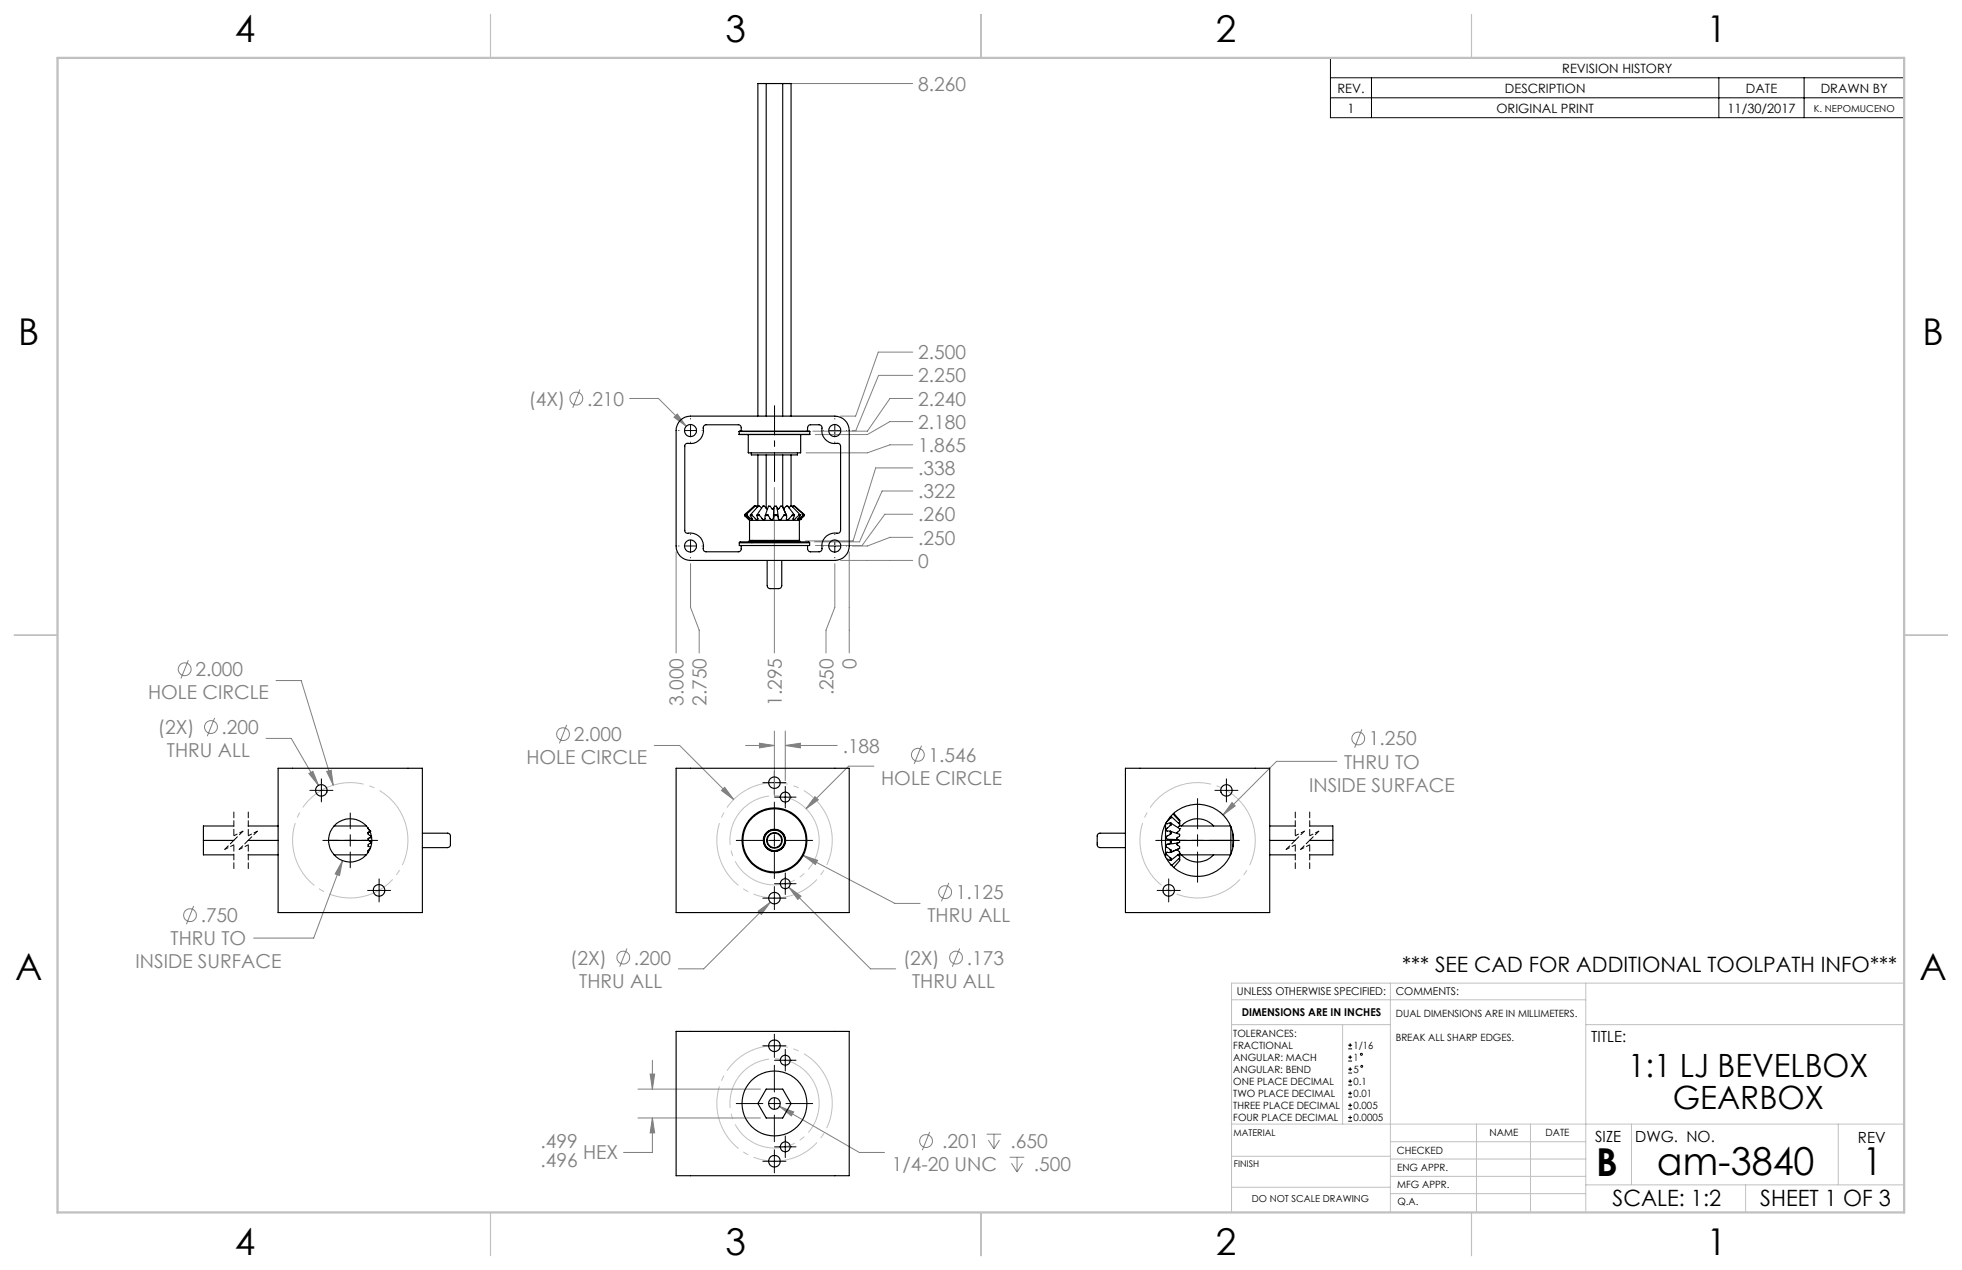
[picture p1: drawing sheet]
<svg xmlns="http://www.w3.org/2000/svg" width="432mm" height="279mm" viewBox="0 0 432 279" stroke-linecap="round" stroke-linejoin="round" font-family="sans-serif">
<g fill="none" stroke="#808080" stroke-width=".22">
<path d="M173 18.4h27.9M200.9 77.5h-7.6l-5 14h-3.3M127.6 85.7l-1.6 4M138.6 87.7h6.3l6.1 6.1M149 91.1l2 2.7-2.7-2zM200.9 97.9h-5l-5 1.7h-13.5M200.9 92.7h-5l-5 2.9h-11.5M200.9 82.6h-7.5l-5.1 12.1h-.7M200.9 87.7h-5l-5 7.2h-12M170.4 107.2v36.5M200.9 118.2h-5l-5 1.9h-3.3M200.9 113.1h-6.2l-5 6.9h-10.2"/>
<path d="M200.9 108h-6.8l-4.9 11.2h-9.9M200.9 102.9h-8.2l-5 16.1h-10.4M148.8 121.4v22.3M152 124v9.6l1.9 5v5.1M183.7 124v9.6l-1.9 5v5.1M185 123.3h15.9M186.9 121.4v22.3M41.5 145.2l-1.7 4.1M47.2 157.9l-1.6 4.1M60.7 149.7h5.6l7 23.1M124.7 159.5l-1.6 4M58.6 162.5h5.5l6 10.3"/>
<path d="M68 170.2l.9-.5 1.2 3.1zM71.9 169.7l1-.3 .4 3.4zM144 164h5.6l11.9 11.9M158.8 173.9l.7-.7 2 2.7zM164.1 164h6.3M167.1 163.5l3.3 .5-3.3 .5zM170.4 160.8v14.4M172.8 164l3.3-.5v1zM172.8 164h11.5M172.8 160.8v10.9M179.4 175.3l.7 .7-2.7 1.9zM192.3 168.6h-5.5l-9.4 9.3"/>
<path d="M202.8 164l-1.6 4.1M271.1 176.6l.8 .7-2.7 2zM294.2 167.5h-13.2l-11.8 11.8M299.7 160.4l-1.6 4.1M42.6 199.3l-1.6 4M75.4 189.3l-.7 3.3-.9-.3zM75.4 189.3l-6.4 17.1h-13.2M169.5 198.5l-14.6 14.6h-5.6M173.6 195.2l2.7 2-.7 .7zM173.6 195.2l18 17.9h5.5M176.8 188.2l3.1 1.1-.4 .9zM176.8 188.2l20.2 10.6h5.5"/>
<path d="M208.8 194.2l-1.6 4.1M138 208.7l-1.6 4M166.9 200.4l2.6-1.9-1.9 2.7zM211.2 208.7l-1.6 4M140.4 239.6h27M143.1 236.3h1l-.5 3.3zM143.6 233.3v6.3M140.4 246h27M143.6 246l.5 3.2h-1zM143.6 246v7.5h-6.4M171.6 243.4l3.1 1.2-.5 .9zM171.6 243.4l17.5 10.1h5.6"/>
<path d="M204.6 249l-1.6 4M217.1 249.5h3.2M217.5 250.8l1.3 1.9M218.8 249.5v3.2M220 250.8l-1.2 1.9M222.2 254.6h3.2M222.6 255.9l1.2 1.9M223.8 254.6v3.2M225 255.9l-1.2 1.9"/>
<circle cx="126.8" cy="87.7" r="1.42"/>
<circle cx="40.6" cy="147.2" r="1.42"/>
<circle cx="46.4" cy="159.9" r="1.42"/>
<circle cx="123.9" cy="161.5" r="1.41"/>
<circle cx="202" cy="166.1" r="1.41"/>
<circle cx="298.9" cy="162.5" r="1.4"/>
<circle cx="208" cy="196.3" r="1.41"/>
<circle cx="41.8" cy="201.3" r="1.4"/>
<circle cx="137.2" cy="210.7" r="1.42"/>
<circle cx="210.4" cy="210.7" r="1.41"/>
<circle cx="203.8" cy="251" r="1.42"/>
</g>
<g fill="none" stroke="#000" stroke-width=".22">
<path d="M292.8 12.7h126.3v13.2h-126.3zM292.8 17.1h126.3M301.8 17.1v8.8M378.3 17.1v8.8M397.1 17.1v8.8M292.8 21.5h126.3M149.4 94.7h.1M150.7 94.7h2.5M152 92.1v.1M152 93.5v2.5M152 97.3h.1M154.5 94.7h.1"/>
<path d="M181.1 94.7h.1M182.5 94.7h2.5M183.7 92.1v.1M183.7 93.5v2.5M183.7 97.3h.1M186.3 94.7h.1M152 117.5v.1M152 118.9v2.5M183.7 117.5v.1M183.7 118.9v2.5M149.4 120.1h.1M150.7 120.1h2.5"/>
<path d="M152 122.7h.1M154.5 120.1h.1M181.1 120.1h.1M182.5 120.1h2.5M183.7 122.7h.1M186.3 120.1h.1M68.2 173.9h5.1M70.7 171.3v5.1M77.1 178.9v3.5M167.9 172.2h5.1M170.4 169.7v5M170.4 176.5v5.9"/>
<path d="M170.5 175.4h4.7M172.8 173v4.7M263.6 175.7v6.7M267.4 173.9h5.1M269.9 171.3v5.1M71 184.9h3.5M75.8 184.9h2.6M77.1 183.6v2.6M77.1 187.4v3.5M79.6 184.9h3.5M80.9 195.9h5.1M83.4 193.4v5"/>
<path d="M162 184.9h5.9M167.9 197.6h5.1M169.2 184.9h2.5M170.4 183.6v2.6M170.4 187.4v5.9M170.4 195.1v5M170.5 194.4h4.7M172.8 192.1v4.7M173 184.9h5.9M254.4 184.9h6.6M254.7 195.9h5.1M257.2 193.4v5"/>
<path d="M262.3 184.9h2.5M263.6 183.6v2.6M263.6 187.4v6.7M266.1 184.9h6.7M167.9 230.1h5.1M170.4 227.5v5.1M170.4 234.4v5.8M170.5 233.3h4.7M172.8 230.9v4.7M296.7 230.8h.9M296.7 229.9h.9M296.7 233.4h.9"/>
<path d="M296.7 232.6h.9M296.7 236.1h.9M296.7 235.2h.9M296.7 238.7h.9M296.7 237.9h.9M297.1 229.5v.9M297.1 232.2v.8M297.1 234.8v.9M297.1 237.5v.8M162 242.8h5.9M167.9 255.5h5.1M169.2 242.8h2.5"/>
<path d="M170.4 241.5v2.6M170.4 245.3v5.9M170.4 252.9v5.1M170.5 252.3h4.7M172.8 249.9v4.8M173 242.8h5.9M296.7 241.4h.9M296.7 240.5h.9M296.7 244h.9M296.7 243.2h.9M296.7 246.7h.9M296.7 245.9h.9"/>
<path d="M297.1 240.1v.8M297.1 242.7v.9M297.1 245.4v.8"/>
<circle cx="299.6" cy="231.9" r=".21"/>
<circle cx="299.7" cy="234.6" r=".21"/>
</g>
<path d="M89.2 181.2a12.7 12.7 0 0 0-21.1-5.3 12.7 12.7 0 0 0 5.3 21.1 12.7 12.7 0 0 0 16.2-14.6l-.4-1.2M182.6 181.2a12.7 12.7 0 0 0-21.2-5.2 12.7 12.7 0 0 0 5.6 21.1 12.7 12.7 0 0 0 15.9-15l-.3-.9M275.7 181.2a12.7 12.7 0 0 0-21.1-5.3 12.7 12.7 0 0 0 5.3 21.1 12.7 12.7 0 0 0 16.1-14.6l-.3-1.2M182.6 239a12.7 12.7 0 0 0-21.2-5.2 12.7 12.7 0 0 0 5.6 21.2 12.7 12.7 0 0 0 15.9-15l-.3-1" fill="none" stroke="#c0c0c0" stroke-width=".22" stroke-dasharray="15.2 1.3 1.3 1.3" stroke-dashoffset="5.8" stroke-linecap="butt"/>
<path d="M179.9 182a9.8 9.8 0 0 0-16.4-4 9.8 9.8 0 0 0 4.2 16.3 9.8 9.8 0 0 0 12.4-11.4l-.2-.9M179.9 239.9a9.8 9.8 0 0 0-16.4-4.1 9.8 9.8 0 0 0 4.2 16.4 9.8 9.8 0 0 0 12.4-11.5l-.2-.8" fill="none" stroke="#c0c0c0" stroke-width=".22" stroke-dasharray="15.2 1.3 1.3 1.3" stroke-dashoffset="5.4" stroke-linecap="butt"/>
<path d="M170.5 89.2v16.7" fill="none" stroke="#000" stroke-width=".22" stroke-dasharray="15.2 1.3 1.3 1.3" stroke-dashoffset="8.8"/>
<path d="M51.5 178.5v5.4M54.6 178.5v5.4M285.1 178.5v5.4M288.2 178.5v5.4M51.5 185.9v5.3M54.6 185.9v5.3M285.1 185.9v5.3M288.2 185.9v5.3" fill="none" stroke="#000" stroke-width=".22" stroke-dasharray="1.3 .6" stroke-dashoffset="-.1"/>
<path d="M49.5 186.9l2-1M51.5 183.9l2-1M52.6 186.9l2-1M54.6 183.9l2-1M283.1 186.9l2-1M285.1 183.9l2-1M286.2 186.9l2-1M288.2 183.9l2-1" fill="none" stroke="#000" stroke-width=".22" stroke-dasharray="1.3 .6" stroke-dashoffset=".5"/>
<path d="M51.5 184.9l-2 2M53.5 182.9l-2 2M54.6 184.9l-2 2M56.6 182.9l-2 2M285.1 184.9l-2 2M287.1 182.9l-2 2M288.2 184.9l-2 2M290.2 182.9l-2 2" fill="none" stroke="#000" stroke-width=".22" stroke-dasharray="1.3 .6" stroke-dashoffset=".2"/>
<g fill="none" stroke="#c0c0c0" stroke-width=".22">
<path d="M271 220h78M306 216.3v50.4M349 216.3v50.4M419.1 216.3h-148.1v50.4M271 225.4h35M295.5 225.4v21.9M349 225.4h70.1M271 247.3h148.1M271 254.4h35M306 258.8h43M306 255h43M306 251.2h43"/>
<path d="M324.9 247.3v19.4M336.8 247.3v19.4M359.1 247.3v13.4M404.6 247.3v13.4M271 261.2h35M306 262.6h43M349 260.7h70.1M384.2 260.7v6"/>
</g>
<path d="M108 3.2v9.5M215.9 3.2v9.5M323.8 3.2v9.5M3.1 139.7h9.6M419.1 139.7h9.5M108 266.7v9.6M215.9 266.7v9.6M323.8 266.7v9.6" fill="none" stroke="#c0c0c0" stroke-width=".25"/>
<path d="M12.7 12.7h406.4v254h-406.4z" fill="none" stroke="#c0c0c0" stroke-width=".5"/>
<g fill="#808080">
<path d="M159.5 173.2l-.7 .7 2.7 2zM179.4 175.3l-2 2.6 2.7-1.9z"/>
<path d="M149 91.1l-.7 .7 2.7 2zM176.8 188.2l2.7 2 .4-.9zM173.6 195.2l2 2.7 .7-.7zM166.9 200.4l.7 .8 1.9-2.7zM167.1 163.5l3.3 .5-3.3 .5zM172.8 164l3.3-.5v1zM75.4 189.3l-1.6 3 .9 .3zM68 170.2l2.1 2.6-1.2-3.1zM71.9 169.7l1.4 3.1-.4-3.4zM271.1 176.6l-1.9 2.7 2.7-2zM171.6 243.4l2.6 2.1 .5-.9zM143.1 236.3h1l-.5 3.3zM143.6 246l.5 3.2h-1z"/>
</g>
<g fill="none" stroke="#000" stroke-width=".25">
<path d="M168.6 18.4v73.1M172.3 18.4v73.1M149.7 92.5a3.3 3.3 0 0 1 2.3-1h31.7a3.2 3.2 0 0 1 3.2 3.2v25.4a3.2 3.2 0 0 1-3.2 3.2h-31.7a3.1 3.1 0 0 1-3.2-3.2v-25.4a3.4 3.4 0 0 1 .9-2.2zM162.7 95.6h15.5M162.7 94.9h15.5M162.7 94.9v.7M163.3 94.9h-.6M163.3 94.9l-.2-.2v-.6a.6 .6 0 0 0-.6-.6h-7.1a.66 .66 0 0 0-.6 .7 2.95 2.95 0 0 1-3.6 3.3l-.4 .3-.1 .2v18.7a.58 .58 0 0 0 .7 .6 2.96 2.96 0 0 1 3.4 3.6l.5 .5h7.2a.6 .6 0 0 0 .6-.6v-.7l.2-.1M163.3 94.9h14.3M164.7 95.6v4h11.5l-.1-4M165.3 99.6v.5h10.2v-.5M166.8 91.5v-73.1h7.3v73.1"/>
<path d="M177.6 94.9h.6M177.6 94.9l.1-.8a.66 .66 0 0 1 .7-.6h1.9a.66 .66 0 0 1 .6 .7 2.95 2.95 0 0 0 3.6 3.3l.4 .3 .1 .3v18.6a.62 .62 0 0 1-.8 .6 2.95 2.95 0 0 0-3.3 3.6l-.5 .5h-2a.66 .66 0 0 1-.7-.6l-.1-.8M178.2 94.9v.7M162.7 119.4h15.5M162.7 119.4l.2-.2h15.1l.2 .2M162.7 119.4v.6h.6M163.9 113.4h.1M163.9 113.2v.2M163.9 113.4l1.1 1.1M163.9 113.4l1 .9-.7-.9M164.2 113.4h.2M164.2 113.2h.1"/>
<path d="M164.3 113.2l.1 .2M164.3 113.2l-.1 .2M164.4 113.4l.8 .8 .4 .1-.5-.9M164.9 119.2v-.2h11.1v.2M165 114.5h10.9M165 118.9h10.9M165 114.5v4.4M165.1 113.4h.4M165.2 113.2l-.1 .2M165.2 113.2h.3v.2M165.5 113.4l.8 .8 .4 .1 .1-.1-.2-.8M165.9 111.4h.1"/>
<path d="M166 111.3l-2.1 1.9M166 111.4h.1M166.1 111.3v.1M166.1 111.4h.1M166.6 113.4h.5M166.6 113.4l.1-.2h.4v.2M166.7 111.4h.1M166.7 111.6l-.5-.2-2 1.8M166.7 111.4h-.2M166.7 111.4l.1 .1M166.8 119h.1M166.8 100.1v11.4"/>
<path d="M167.1 113.4l.9 .9 .4-.1 .1-.8M167.6 111.8l-.4-.4h-.3l-1.7 1.8M167.9 111.4h.3l.5 .5 .2 .1M167.9 111.4h.1M167.9 111.4l-1.2 1.8M168.5 113.4h.6M168.5 113.4v-.2h.5l.1 .2M168.6 119h.1M168.6 100.1v11.7M169.1 113.4l.6 .9 .4-.1 .4-.8M169.1 111.4h.1M169.1 111.4l-.7 2"/>
<path d="M169.2 111.4h.3M169.5 111.4l.3 .5h.5M170.5 113.4h.6M170.5 113.4l.1-.2h.4l.1 .2M170.5 111.4l-.2 .3-.1 2.3M170.5 111.4h.3M170.8 111.4h.1M170.9 111.4l.4 2.5M171.1 113.4l.2 .8 .2 .1 .4-.1 .6-.8M172.2 111.4h-.4l-.5 .6-.3-.1M172.2 111.4l.8 1.8M172.2 111.4l.8 1.9"/>
<path d="M172.3 119h.1M172.3 100.1v11.4M172.5 113.4h.6M173 113.3l-.4-.1-.1 .2M173 113.3l.1 .1M173.1 113.4l-.1 .8 .2 .1 .4-.1 .7-.8M173.4 111.4h-.4l-.5 .6M173.4 111.4h.1M173.4 111.3l1.4 1.9M174.1 111.4l-.5 .3M174.1 111.4h.2l1.8 1.8M174.1 119h.1"/>
<path d="M174.1 100.1v11.3M174.3 113.4h.5M174.4 111.4h.1M174.4 111.4h-.1M174.7 111.3v.1M174.7 111.4l2.1 1.8M174.7 111.4l-.3 .1M174.7 113.2h-.3l-.1 .2M174.7 113.2l.1 .2M174.8 113.4l-.2 .9 .3-.1 .9-.8M174.9 111.3l2.1 1.9v.2l-.9 .9M175.8 113.4h.3"/>
<path d="M175.9 114.5v4.4M176.1 113.2h.1M176.1 113.2h-.3v.2M176.1 113.2v.2M176.1 114.3h.1M176.1 113.4l-.5 .9 1.1-.9M176.7 113.4h.2M176.8 113.2h.1M176.8 113.2l-.1 .2M176.8 113.2l.1 .2M176.9 113.4l-.8 .9M177 113.5l-1.1 1"/>
<path d="M178.2 119.4v.6h-.6M163.3 120h14.3M168.8 123.3v5.6a.93 .93 0 0 0 1.3 .6h1.2a.66 .66 0 0 0 .7-.6v-5.6M61.2 169h31.8v31.8h-31.8zM148.8 169h38.1v31.8h-38.1zM247.7 169h31.7v31.8h-31.7zM257.6 179.7v.3M257.6 180l-.8 .8-.1 .4 .1 .1 .8-.3M257.7 179.6l.1 .3-.2 .1M257.8 179.6l1.8 1.7M258.2 179.1l1.4 1.6M258.3 179l1.3 1.4"/>
<path d="M44.8 184.9h6.6M51.4 181.7h-6.6v6.4h6.6M54.6 188.1h6.6M54.6 184.9h6.6M54.6 181.7h6.6M72.3 184.9h8.7l.4 .1M73.5 188.1h7.1M73.5 181.7h7.1M81 187.4v.1M81 185.8v.4l.5 .2M81 182.1l.6 .8M81.4 185l.4 .1"/>
<path d="M81.4 183l-.4 .1M81.4 183l-.4 .1v.4l.6 .4v.4M81.5 185l.1 .2v.3l-.6 .3M81.5 186.7l-.5 .4v.3M81.7 184.3l-.7 .2v.3M93 183.3h5.5a.81 .81 0 0 1 .6 1.2v1.3a.6 .6 0 0 1-.6 .7h-5.5M247.7 183.3h-5.6a.79 .79 0 0 0-.6 1.1v1.3a.67 .67 0 0 0 .6 .8h5.6M256.5 181.3v7.2M256.9 189l.7 .3M257 184.6l2.3 .1 .3 .2M257.6 181v.6M257.6 181.6l-.9 .9 .1 .3 .8 .1"/>
<path d="M257.6 182.9v.6M257.6 183.5l-.8 .4-.1 .3 .1 .4 .8 .3M257.6 184.9v.7M257.6 185.6l-.8 .1-.1 .2 .1 .5 .8 .5M257.6 186.9v.6M257.6 187.5h-.8l-.1 .1 .1 .4 .8 .8M257.6 188.8v.5M257.6 184.9l.2 .1v.5l-.2 .1M257.6 182.9l.2 .1v.4l-.2 .1M257.6 182.9l2 .7v.3M257.6 186.9l.2 .1-.1 .5M257.6 181l.2 .1v.4l-.2 .1"/>
<path d="M257.6 188.8h.2v.4l-.2 .1M257.6 190.2l.2 .1M257.7 187.5h-.1M257.7 181.1l1.9 1.2M259 186.9l.6 .6v.3M259 185.5v.3l.6 .5v.3M259.3 185.5l-2.3 .2M259.3 188.1l.3 .3v.3M259.3 188.1h11.5M259.4 188.9l.2 .2M259.5 188.8l.1 .1M259.5 188.1l.1 .2"/>
<path d="M259.5 184.9h11.4M259.5 181.7h11.3M259.5 181l.1 .1M259.6 184.9v.3M259.6 185.3l-.5 .2M259.6 185.2v.1M259.6 183.9l-.6 .4 .1 .4M259.6 186.6v.1M259.6 182.3v.4l-.6 .5v.2M259.6 181.3v.3l-.4 .5M259.6 182.3h.1M259.6 187.8h.1"/>
<path d="M259.6 180.7l-.2 .4M259.6 181.1v.2M259.6 189.1v.2M259.6 180.4l-.1 .2M259.6 186.6l-1.9 .9M259.6 187.8l-1.8 1.4M259.6 180.5v.1M259.6 181.1h.1M259.6 186.7l-1.9 .8M259.6 181.1l-.1 .1M259.6 188.7l-1.7 1.7M259.6 189.3l-1.3 1.5"/>
<path d="M259.6 189.1h.1M260 181.7a4.7 4.7 0 0 1 7.1 0M260 188.1a4.7 4.7 0 0 0 7.1 0M270.9 181.8v6.1M271.4 183.5v2.8M279.4 188.1h5.6M279.4 184.9h5.6M279.4 181.7h5.6M288.2 181.7h5.1v6.4h-5.1M288.2 184.9h5.1M148.8 226.9h38.1v31.8h-38.1zM168.6 239.6h3.7l1.8 3.2-1.8 3.2h-3.7l-1.8-3.2z"/>
<circle cx="152" cy="94.7" r="1.34"/>
<circle cx="183.7" cy="94.7" r="1.34"/>
<circle cx="152" cy="120.1" r="1.34"/>
<circle cx="183.7" cy="120.1" r="1.34"/>
<circle cx="70.7" cy="173.9" r="1.28"/>
<circle cx="170.4" cy="172.2" r="1.28"/>
<circle cx="172.8" cy="175.4" r="1.1"/>
<circle cx="269.9" cy="173.9" r="1.26"/>
<circle cx="77.1" cy="184.9" r="4.8"/>
<circle cx="83.4" cy="195.9" r="1.28"/>
<circle cx="170.4" cy="197.6" r="1.28"/>
<circle cx="170.4" cy="184.9" r="2.37"/>
<circle cx="170.4" cy="184.9" r="2.45"/>
<circle cx="170.4" cy="184.9" r="7"/>
<circle cx="170.4" cy="184.9" r="1.72"/>
<circle cx="170.4" cy="184.9" r="1.58"/>
<circle cx="170.5" cy="184.9" r="7.1"/>
<circle cx="170.5" cy="184.9" r="2.26"/>
<circle cx="172.8" cy="194.4" r="1.1"/>
<circle cx="257.2" cy="195.9" r="1.26"/>
<circle cx="263.6" cy="184.9" r="7.9"/>
<circle cx="170.4" cy="230.1" r="1.29"/>
<circle cx="172.8" cy="233.3" r="1.1"/>
<circle cx="170.4" cy="242.8" r="1.27"/>
<circle cx="170.4" cy="255.5" r="1.29"/>
<circle cx="170.5" cy="242.8" r="7.1"/>
<circle cx="172.8" cy="252.3" r="1.1"/>
</g>
<g font-size="8.5">
<text x="351.3" y="258.7">B</text>
<text x="364.7" y="258.6">am-3840</text>
<text x="410" y="258.6">1</text>
</g>
<g font-size="8.1">
<text x="51.7" y="9.3">4</text>
<text x="159.7" y="9.3">3</text>
<text x="267.6" y="9.3">2</text>
<text x="375.6" y="9.3">1</text>
<text x="4" y="76">B</text>
<text x="423.1" y="76">B</text>
<text x="3.3" y="215.7">A</text>
<text x="422.4" y="215.7">A</text>
<text x="51.7" y="276">4</text>
<text x="159.7" y="276">3</text>
<text x="267.6" y="276">2</text>
<text x="375.6" y="276">1</text>
</g>
<g font-size="7.1">
<text x="358.4" y="237">1:1 LJ BEVELBOX</text>
<text x="368.1" y="244">GEARBOX</text>
</g>
<g font-size="4.9">
<text x="354.9" y="265.2">SCALE: 1:2</text>
<text x="387.4" y="265.2">SHEET 1 OF 3</text>
</g>
<text font-size="4.7" x="308.6" y="213.7">*** SEE CAD FOR ADDITIONAL TOOLPATH INFO***</text>
<g font-size="4.2" fill="#808080">
<text x="202.1" y="20">8.260</text>
<text x="202.1" y="79.1">2.500</text>
<text x="116.4" y="89.2">(4X)</text>
<text x="129.2" y="89.2">.210</text>
<text x="202.1" y="84.1">2.250</text>
<text x="202.1" y="89.2">2.240</text>
<text x="202.1" y="94.3">2.180</text>
<text x="202.1" y="99.4">1.865</text>
<text x="202.1" y="104.5">.338</text>
<text x="202.1" y="109.6">.322</text>
<text x="202.1" y="119.8">.250</text>
<text x="202.1" y="114.7">.260</text>
<text x="202.1" y="124.9">0</text>
<text x="43" y="148.8">2.000</text>
<text x="188.5" y="147.1" transform="rotate(-90 188.5 147.1)">0</text>
<text x="32.6" y="153.9">HOLE CIRCLE</text>
<text x="150.4" y="155.4" transform="rotate(-90 150.4 155.4)">3.000</text>
<text x="155.5" y="155.4" transform="rotate(-90 155.5 155.4)">2.750</text>
<text x="172.1" y="155.4" transform="rotate(-90 172.1 155.4)">1.295</text>
<text x="183.4" y="153" transform="rotate(-90 183.4 153)">.250</text>
<text x="34.8" y="161.5">(2X)</text>
<text x="48.8" y="161.5">.200</text>
<text x="36.7" y="166.6">THRU ALL</text>
<text x="126.3" y="163.1">2.000</text>
<text x="185.5" y="165.6">.188</text>
<text x="204.3" y="167.6">1.546</text>
<text x="301.3" y="164">1.250</text>
<text x="115.8" y="168.1">HOLE CIRCLE</text>
<text x="193.9" y="172.7">HOLE CIRCLE</text>
<text x="295.8" y="169.1">THRU TO</text>
<text x="288.1" y="174.1">INSIDE SURFACE</text>
<text x="210.3" y="197.8">1.125</text>
<text x="44.2" y="202.9">.750</text>
<text x="204.1" y="202.9">THRU ALL</text>
<text x="37.5" y="208">THRU TO</text>
<text x="29.8" y="213">INSIDE SURFACE</text>
<text x="125.5" y="212.2">(2X)</text>
<text x="139.5" y="212.2">.200</text>
<text x="198.7" y="212.2">(2X)</text>
<text x="212.8" y="212.2">.173</text>
<text x="127.5" y="217.3">THRU ALL</text>
<text x="200.7" y="217.3">THRU ALL</text>
<text x="118.9" y="252.6">.499</text>
<text x="118.9" y="256.7">.496</text>
<text x="128.3" y="254.9">HEX</text>
<text x="196.3" y="257.7">1/4-20 UNC</text>
<text x="207.3" y="252.6">.201</text>
<text x="222.4" y="252.6">.650</text>
<text x="227.5" y="257.7">.500</text>
</g>
<g font-size="3.4">
<text x="350.2" y="229.2">TITLE:</text>
<text x="351.1" y="251.3">SIZE</text>
<text x="359.9" y="251.3">DWG. NO.</text>
<text x="408.9" y="251.4">REV</text>
</g>
<g font-size="2.8">
<text x="343.8" y="16">REVISION HISTORY</text>
<text x="294.3" y="20.4">REV.</text>
<text x="331.2" y="20.4">DESCRIPTION</text>
<text x="384.2" y="20.4">DATE</text>
<text x="400.7" y="20.4">DRAWN BY</text>
<text x="296.5" y="24.8">1</text>
<text x="329.3" y="24.8">ORIGINAL PRINT</text>
<text x="380.2" y="24.8">11/30/2017</text>
</g>
<g font-size="2.4">
<text x="272.2" y="219">UNLESS OTHERWISE SPECIFIED:</text>
<text x="307.2" y="218.9">COMMENTS:</text>
<text x="273.3" y="223.6">DIMENSIONS ARE IN INCHES</text>
</g>
<g font-size="2.2">
<text x="307.2" y="223.8">DUAL DIMENSIONS ARE IN MILLIMETERS.</text>
<text x="271.4" y="228.1">TOLERANCES:</text>
<text x="271.4" y="230.7">FRACTIONAL</text>
<text x="271.4" y="233.4">ANGULAR: MACH</text>
<text x="297.9" y="230.7">1/16</text>
<text x="297.9" y="233.4">1</text>
<text x="307.2" y="229.1">BREAK ALL SHARP EDGES.</text>
<text x="271.4" y="236">ANGULAR: BEND</text>
<text x="271.4" y="238.7">ONE PLACE DECIMAL</text>
<text x="297.9" y="236">5</text>
<text x="297.9" y="238.7">0.1</text>
<text x="271.4" y="241.3">TWO PLACE DECIMAL</text>
<text x="271.4" y="244">THREE PLACE DECIMAL</text>
<text x="297.9" y="241.3">0.01</text>
<text x="297.9" y="244">0.005</text>
<text x="271.4" y="246.6">FOUR PLACE DECIMAL</text>
<text x="297.9" y="246.6">0.0005</text>
<text x="327.8" y="249.9">NAME</text>
<text x="340.1" y="249.9">DATE</text>
<text x="307.4" y="253.9">CHECKED</text>
<text x="307.5" y="257.6">ENG APPR.</text>
<text x="307.5" y="261.4">MFG APPR.</text>
<text x="307.6" y="265.1">Q.A.</text>
</g>
<g font-size="2.1">
<text x="399.2" y="24.6">K. NEPOMUCENO</text>
<text x="275.5" y="264.5">DO NOT SCALE DRAWING</text>
</g>
<g font-size="2">
<text x="271.5" y="249.9">MATERIAL</text>
<text x="271.5" y="256.7">FINISH</text>
</g>
</svg>
